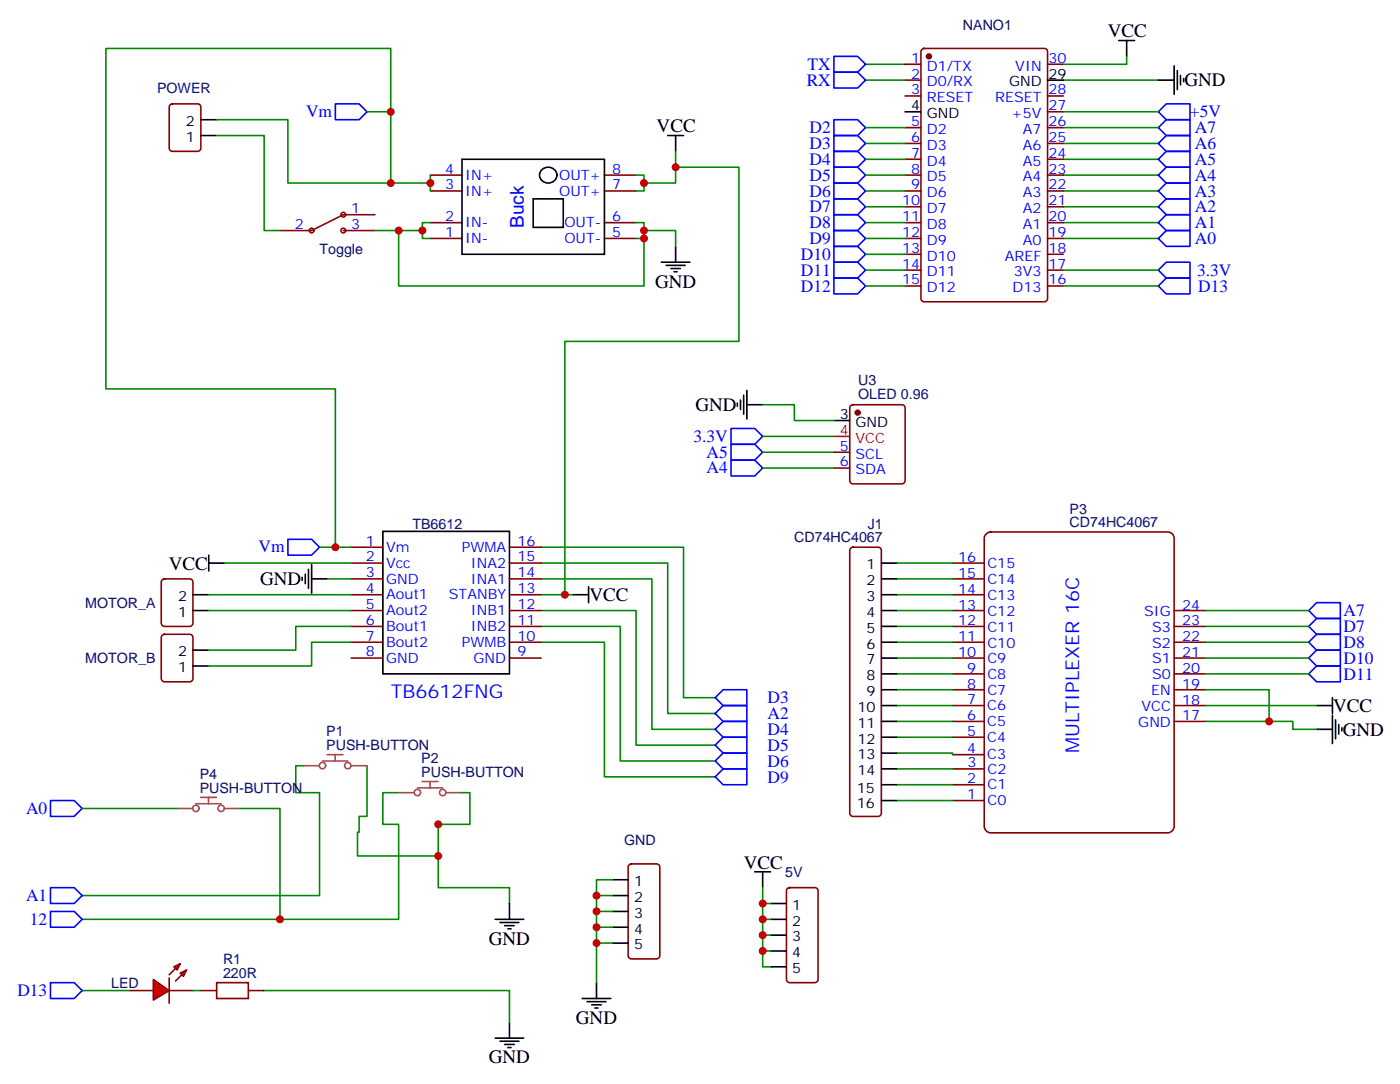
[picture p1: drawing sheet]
<svg xmlns="http://www.w3.org/2000/svg" width="312mm" height="242mm" viewBox="0 0 312 242" stroke-linecap="round" stroke-linejoin="round" font-family="sans-serif">
<path d="M67.7 170.6h-1.8v6h5.3v22.9h-52.9M81.8 170.6v11.3h-1.8v3.5h-.3v5.3h18v-7h-.4M88.9 176.6h-3.6v7.1h3.6v21.1h-70.6M97.7 190.7v7.1h15.9v3.5" fill="none" stroke="#008700" stroke-width=".35"/>
<path d="M11.3 197.8h5.2l1.8 1.7-1.8 1.8h-5.2zM11.3 203.1h5.2l1.8 1.7-1.8 1.8h-5.2z" fill="none" stroke="#00f" stroke-width=".35"/>
<path d="M110.4 231.3h6.3M111.4 232h4.3M112.5 232.7h2.1M113.2 233.4h.7M113.6 227.8v3.5" fill="none" stroke="#000" stroke-width=".35"/>
<g fill="#f00" stroke="#870000" stroke-width=".35">
<path d="M34.2 218.2l3.5 2.5-3.5 2.1z"/>
<path d="M37.7 217.9v5.6z"/>
</g>
<g fill="#870000" stroke="#870000" stroke-width=".35">
<path d="M37.7 217.2l1.4-1.4z"/>
<path d="M40.5 217.2l-1.4 1.4z"/>
</g>
<g fill="#f00" stroke="#870000" stroke-width=".35">
<path d="M38.8 215.4l1.4-.7-.7 1.4z"/>
<path d="M40.2 216.8l1.4-.7-.7 1.4z"/>
</g>
<g fill="none" stroke="#870000" stroke-width=".35">
<path d="M201.8 14.3h3.5M201.8 17.9h3.5M205.5 11l.5-.2h26.8a.71 .71 0 0 1 .7 .7v55a.76 .76 0 0 1-.7 .7h-26.8a.76 .76 0 0 1-.7-.7v-55zM233.5 14.3h3.5M37.9 23.3l.5-.2h5.7a.71 .71 0 0 1 .7 .7v9.2a.76 .76 0 0 1-.7 .7h-5.7a.76 .76 0 0 1-.7-.7v-9.2zM95.9 39h7.1M134.7 39h7.1M201.8 21.4h3.5M201.8 28.4h3.5M201.8 32h3.5M201.8 35.5h3.5M201.8 39h3.5"/>
<path d="M233.5 21.4h3.5M233.5 28.4h3.5M233.5 32h3.5M233.5 35.5h3.5M233.5 39h3.5M233.5 24.9h3.5M62.4 51.4h7.1M76.5 51.4h7.1M76.5 47.8h7.1M95.9 42.5h7.1M95.9 49.6h7.1M95.9 53.1h7.1"/>
<path d="M134.7 42.5h7.1M134.7 49.6h7.1M134.7 53.1h7.1M201.8 42.5h3.5M201.8 46.1h3.5M201.8 49.6h3.5M201.8 53.1h3.5M201.8 56.7h3.5M233.5 42.5h3.5M233.5 46.1h3.5M233.5 49.6h3.5M233.5 53.1h3.5"/>
<path d="M233.5 56.7h3.5M201.8 60.2h3.5M201.8 63.7h3.5M233.5 60.2h3.5M233.5 63.7h3.5M36.2 129.2l.5-.2h5.6a.71 .71 0 0 1 .7 .7v9.2a.76 .76 0 0 1-.7 .7h-5.6a.76 .76 0 0 1-.8-.7v-9.2zM78.3 121.9h7M78.3 125.4h7M78.3 129h7M78.3 132.5h7M78.3 136h7M78.3 139.6h7"/>
<path d="M113.6 121.9h7M113.6 125.4h7M113.6 129h7M113.6 132.5h7M113.6 136h7M113.6 139.6h7M36.2 141.5l.5-.2h5.6a.71 .71 0 0 1 .7 .7v9.2a.76 .76 0 0 1-.7 .7h-5.6a.76 .76 0 0 1-.8-.7v-9.2zM78.3 143.1h7M78.3 146.6h7M113.6 143.1h7M113.6 146.6h7M140.3 192.7l.4-.2h5.7a.71 .71 0 0 1 .7 .7v19.7a.76 .76 0 0 1-.7 .7h-5.7a.76 .76 0 0 1-.7-.7v-19.7z"/>
<path d="M175.5 198l.5-.2h5.6a.71 .71 0 0 1 .8 .7v19.7a.76 .76 0 0 1-.8 .7h-5.6a.76 .76 0 0 1-.7-.7v-19.7zM28.9 220.7h5.3M37.7 220.7h5.3M44.8 220.7h3.5M55.4 220.7h3.5"/>
</g>
<g fill="none" stroke="#00f" stroke-width=".35">
<path d="M185.9 16.1h5.3l1.7 1.8-1.7 1.7h-5.3zM185.9 12.6h5.3l1.7 1.7-1.7 1.8h-5.3zM185.9 26.7h5.3l1.7 1.7-1.7 1.8h-5.3zM185.9 30.2h5.3l1.7 1.8-1.7 1.7h-5.3zM185.9 33.7h5.3l1.7 1.8-1.7 1.8h-5.3zM185.9 37.3h5.3l1.7 1.7-1.7 1.8h-5.3zM260 33.7h5.3v3.6h-5.3l-1.8-1.8zM260 30.2h5.3v3.5h-5.3l-1.8-1.7zM260 37.3h5.3v3.5h-5.3l-1.8-1.8zM260 26.7h5.3v3.5h-5.3l-1.8-1.8zM260 23.1h5.3v3.6h-5.3l-1.8-1.8zM185.9 40.8h5.3l1.7 1.7-1.7 1.8h-5.3z"/>
<path d="M185.9 44.3h5.3l1.7 1.8-1.7 1.7h-5.3zM185.9 47.8h5.3l1.7 1.8-1.7 1.8h-5.3zM185.9 51.4h5.3l1.7 1.7-1.7 1.8h-5.3zM185.9 54.9h5.3l1.7 1.8-1.7 1.7h-5.3zM185.9 58.4h5.3l1.7 1.8-1.7 1.7h-5.3zM260 40.8h5.3v3.5h-5.3l-1.8-1.8zM260 47.8h5.3v3.6h-5.3l-1.8-1.8zM260 44.3h5.3v3.5h-5.3l-1.8-1.7zM260 51.4h5.3v3.5h-5.3l-1.8-1.8zM260 58.4h5.3v3.5h-5.3l-1.8-1.7zM185.9 61.9h5.3l1.7 1.8-1.7 1.8h-5.3zM260 61.9h5.3v3.6h-5.3l-1.8-1.8z"/>
<path d="M64.2 120.2h5.3l1.7 1.7-1.7 1.8h-5.3zM159.4 155.4l1.8-1.7h5.3v3.5h-5.3zM161.2 157.2h5.3v3.5h-5.3l-1.8-1.7zM161.2 160.7h5.3v3.6h-5.3l-1.8-1.8zM161.2 164.3h5.3v3.5h-5.3l-1.8-1.8zM161.2 167.8h5.3v3.5h-5.3l-1.8-1.8zM161.2 171.3h5.3v3.5h-5.3l-1.8-1.7zM11.3 218.9h5.2l1.8 1.8-1.8 1.8h-5.2z"/>
</g>
<path d="M48.3 218.9h7.1v3.6h-7.1z" fill="none" stroke="#a10000" stroke-width=".35"/>
<g fill="none" stroke="#008700" stroke-width=".35">
<path d="M192.9 17.9h8.9M192.9 14.3h8.9M237 17.9h21.2M251.1 12.6v1.7h-14.1M95.9 39v3.5M141.8 39h1.7v3.5h-1.7M150.6 33.7v7.1h-7.1M192.9 28.4h8.9M192.9 32h8.9M192.9 35.5h8.9M192.9 39h8.9M237 35.5h21.2"/>
<path d="M237 32h21.2M237 39h21.2M237 28.4h21.2M237 24.9h21.2M95.9 49.6h-1.7v3.5h1.7M141.8 49.6h1.7v3.5h-1.7M143.5 51.4h7.1v3.5M192.9 42.5h8.9M192.9 46.1h8.9M192.9 49.6h8.9M192.9 53.1h8.9M192.9 56.7h8.9"/>
<path d="M237 42.5h21.2M237 49.6h21.2M237 46.1h21.2M237 53.1h21.2M192.9 60.2h8.9M192.9 63.7h8.9M237 60.2h21.2M237 63.7h21.2M46.5 132.5h31.8M46.5 136h31.8M50.1 125.4h28.2M71.2 121.9h7.1"/>
<path d="M73 129h5.3M78.3 139.6h-12.4v5.3h-19.4M120.6 125.4h28.2v33.6h10.6M120.6 129h24.7v33.5h14.1M120.6 121.9h31.8v33.5h7M120.6 136h21.2v30h17.6M120.6 139.6h17.7v29.9h21.1M120.6 132.5h7.1M78.3 143.1h-8.8v5.3h-23M120.6 143.1h14.1v30h24.7M103 176.6h1.7v7.1h-7M133 199.5h3.5"/>
<path d="M136.5 196h-3.5v14.1h3.5M170 197.8v3.5M133 206.6h3.5M133 203.1h3.5M133 210.1v8.8M170 204.8h1.8M170 208.4h1.8M170 211.9h1.8M171.8 201.3h-1.8v14.1h1.8M18.3 220.7h10.6M43 220.7h1.8M58.9 220.7h54.7v7.1"/>
</g>
<g fill="none" stroke="#000" stroke-width=".35">
<path d="M233.5 17.9h3.5M249.4 9h3.5M251.1 9v3.6M258.2 17.9h3.5M261.7 14.7v6.3M262.4 15.7v4.3M263.1 16.8v2.1M263.8 17.5v.7M44.8 30.2h3.5M44.8 26.7h3.5M103 35.5h31.7v21.2h-31.7zM120.8 37.8a1.84 1.84 0 0 1 2.8 0 1.84 1.84 0 0 1-.4 2.7 1.83 1.83 0 0 1-2.4-.3 1.83 1.83 0 0 1 0-2.4z"/>
<path d="M148.8 30.2h3.6M150.6 30.2v3.5M201.8 24.9h3.5M118.9 44.3h6.7v6.4h-6.7zM147.4 58.4h6.4M148.5 59.1h4.2M149.5 59.8h2.2M150.6 54.9v3.5M150.2 60.5h.8M85.3 118.4h28.3v31.7h-28.3zM43 136h3.5M43 132.5h3.5"/>
<path d="M46.5 125.4h3.6M46.5 123.7v3.5M67.3 128.6v.7M68.1 127.9v2.1M68.8 126.9v4.2M69.5 129h3.5M69.5 125.8v6.4M127.7 132.5h3.5M131.2 130.7v3.6M43 148.4h3.5M43 144.9h3.5M136.5 196h3.5"/>
<path d="M136.5 199.5h3.5M168.2 194.2h3.6M170 194.2v3.6M110.4 204.8h6.3M111.4 205.5h4.3M112.5 206.2h2.1M113.2 206.9h.7M113.6 201.3v3.5M133 218.9v3.6M136.5 203.1h3.5M136.5 206.6h3.5M136.5 210.1h3.5"/>
<path d="M171.8 204.8h3.5M171.8 201.3h3.5M171.8 208.4h3.5M171.8 211.9h3.5M171.8 215.4h3.5M129.8 222.5h6.3M130.8 223.2h4.3M131.9 223.9h2.1M132.6 224.6h.7"/>
</g>
<circle cx="207" cy="12.6" r=".53" fill="#870000" stroke="#870000" stroke-width=".35"/>
<g fill="none" stroke="#900" stroke-width=".35">
<path d="M76.5 47.8l-7 3.6"/>
<circle cx="69.5" cy="51.4" r=".53"/>
<circle cx="76.5" cy="47.8" r=".53"/>
<circle cx="76.5" cy="51.4" r=".53"/>
</g>
<g fill="none" stroke="#a64a4a" stroke-width=".35">
<path d="M67.7 170.6h3.5M71.9 169.5h5.6M72.6 170.6a.71 .71 0 0 0-1-.7 .71 .71 0 0 0-.2 1.2 .71 .71 0 0 0 1.1-.2l.1-.3M72.9 168.1h3.6M74.7 168.1v1.4M78.2 170.6a.71 .71 0 0 0-.9-.7 .71 .71 0 0 0-.3 1.2 .71 .71 0 0 0 1.2-.2v-.3M78.3 170.6h3.5M88.9 176.6h3.4M93 175.5h5.7M94.1 174.1h3.5M95.9 174.1v1.4M99.5 176.6h3.5"/>
<circle cx="93" cy="176.6" r=".71"/>
<circle cx="98.7" cy="176.6" r=".71"/>
</g>
<path d="M219.7 119.1l.3-.3 .8-.3h39.5a1.41 1.41 0 0 1 1.4 1.4v64.2a1.51 1.51 0 0 1-1.4 1.5h-39.5a1.51 1.51 0 0 1-1.4-1.5v-64.2z" fill="#fff" stroke="#800000" stroke-width=".35"/>
<g fill="none" stroke="#870000" stroke-width=".35">
<path d="M189.6 90.4l.5-.2h10.9a.71 .71 0 0 1 .8 .7v16.2a.76 .76 0 0 1-.8 .7h-10.9a.76 .76 0 0 1-.7-.7v-16.2zM185.9 100.8h3.5M185.9 104.3h3.5M189.6 122.1l.5-.2h5.7a.71 .71 0 0 1 .7 .7v58.6a.76 .76 0 0 1-.7 .7h-5.7a.76 .76 0 0 1-.7-.7v-58.6zM212.3 139.6h7.1M212.3 136h7.1M212.3 132.5h7.1M212.3 129h7.1M212.3 125.4h7.1M261.7 139.6h7.1M261.7 136h7.1M212.3 157.2h7.1"/>
<path d="M212.3 153.7h7.1M212.3 150.1h7.1M212.3 146.6h7.1M212.3 143.1h7.1M261.7 157.2h7.1M261.7 153.7h7.1M261.7 150.1h7.1M261.7 146.6h7.1M261.7 143.1h7.1M212.3 178.4h7.1M212.3 174.8h7.1M212.3 171.3h7.1"/>
<path d="M212.3 168.1h7.1M212.3 164.3h7.1M212.3 160.7h7.1M261.7 160.7h7.1"/>
</g>
<g fill="none" stroke="#000" stroke-width=".35">
<path d="M164.4 89.8v.7M165.1 89.1v2.1M165.8 88.1v4.2M166.5 90.2h3.5M166.5 87v6.3M185.9 93.7h3.5M196.5 125.4h3.5M196.5 129h3.5M196.5 132.5h3.5M196.5 136h3.5M196.5 139.6h3.5M196.5 143.1h3.5"/>
<path d="M196.5 146.6h3.5M196.5 150.1h3.5M196.5 153.7h3.5M196.5 157.2h3.5M293.5 157.2h3.5M297 155.4v3.6M297 159.3v6.4M196.5 160.7h3.5M196.5 164.3h3.5M196.5 167.8h3.5M196.5 171.3h3.5M196.5 174.8h3.5"/>
<path d="M196.5 178.4h3.5M293.5 162.5h3.5M297.7 160.4v4.2M298.4 161.4v2.1M299.1 162.1v.7"/>
</g>
<g fill="none" stroke="#008700" stroke-width=".35">
<path d="M48.3 30.2h10.6v21.2h3.5M48.3 26.7h15.9v14.1h31.7M81.8 24.9h5.3v15.9M87.1 24.9v-14.1h-63.5v75.8h51.2v35.3M150.6 37.3h14.1v38.8h-38.8v56.4M83.6 51.4h10.6M88.9 51.4v12.3h54.6v-10.6M170 90.2h7.1v3.5h8.8M170 97.2h15.9M170 100.8h15.9M170 104.3h15.9M200 125.4h12.3"/>
<path d="M200 129h12.3M200 132.5h12.3M200 136h12.3M200 139.6h12.3M268.8 136h22.9M268.8 139.6h22.9M200 143.1h12.3M200 146.6h12.3M200 150.1h12.3M200 153.7h12.3M200 157.2h12.3M268.8 153.7h14.1v7"/>
<path d="M268.8 150.1h22.9M268.8 143.1h22.9M268.8 146.6h22.9M268.8 157.2h24.7M200 167.8h12.3v.3M200 160.7h12.3M200 164.3h12.3M200 171.3h12.3M200 174.8h12.3M200 178.4h12.3M268.8 160.7h19.4v1.8h5.3M18.3 180.1h21.2"/>
<path d="M53.6 180.1h8.8v24.7"/>
</g>
<path d="M74.8 23.1h5.2l1.8 1.8-1.8 1.8h-5.2zM162.9 95.5h5.3l1.8 1.7-1.8 1.8h-5.3zM162.9 99h5.3l1.8 1.8-1.8 1.7h-5.3zM162.9 102.5h5.3l1.8 1.8-1.8 1.7h-5.3zM291.7 139.6l1.8-1.8h5.3v3.5h-5.3zM291.7 136l1.8-1.7h5.3v3.5h-5.3zM291.7 150.1l1.8-1.7h5.3v3.5h-5.3zM291.7 146.6l1.8-1.7h5.3v3.5h-5.3zM291.7 143.1l1.8-1.8h5.3v3.6h-5.3zM11.3 178.4h5.2l1.8 1.7-1.8 1.8h-5.2z" fill="none" stroke="#00f" stroke-width=".35"/>
<circle cx="191.2" cy="91.9" r=".53" fill="#870000" stroke="#870000" stroke-width=".35"/>
<path d="M185.9 97.2h3.5" fill="none" stroke="#f00" stroke-width=".35"/>
<path d="M43.7 179.1h5.6M44.7 177.7h3.5M46.5 177.7v1.4M39.5 180.1h3.4M44.4 180.1a.71 .71 0 0 0-1-.7 .71 .71 0 0 0-.3 1.2 .71 .71 0 0 0 1.2-.2l.1-.3M50 180.1a.71 .71 0 0 0-.9-.7 .71 .71 0 0 0-.3 1.2 .71 .71 0 0 0 1.1-.2l.1-.3M50.1 180.1h3.5" fill="none" stroke="#a64a4a" stroke-width=".35"/>
<g fill="#c00">
<circle cx="97.7" cy="190.7" r=".88"/>
<circle cx="170" cy="204.8" r=".88"/>
<circle cx="170" cy="208.4" r=".88"/>
<circle cx="170" cy="211.9" r=".88"/>
<circle cx="133" cy="206.6" r=".88"/>
<circle cx="133" cy="203.1" r=".88"/>
<circle cx="133" cy="199.5" r=".88"/>
<circle cx="170" cy="201.3" r=".88"/>
<circle cx="133" cy="210.1" r=".88"/>
<circle cx="97.7" cy="183.7" r=".88"/>
<circle cx="143.5" cy="40.8" r=".88"/>
<circle cx="143.5" cy="51.4" r=".88"/>
<circle cx="282.9" cy="160.7" r=".88"/>
<circle cx="94.2" cy="51.4" r=".88"/>
<circle cx="95.9" cy="40.8" r=".88"/>
<circle cx="87.1" cy="40.8" r=".88"/>
<circle cx="143.5" cy="53.1" r=".88"/>
<circle cx="88.9" cy="51.4" r=".88"/>
<circle cx="62.4" cy="204.8" r=".88"/>
<circle cx="74.8" cy="121.9" r=".88"/>
<circle cx="87.1" cy="24.9" r=".88"/>
<circle cx="125.9" cy="132.5" r=".88"/>
<circle cx="150.6" cy="37.3" r=".88"/>
</g>
<g font-size="4.2">
<text x="246.9" y="8.3">VCC</text>
<text x="264" y="19.3">GND</text>
<text x="146.4" y="29.5">VCC</text>
<text x="146" y="64.1">GND</text>
<text x="155" y="91.6">GND</text>
<text x="37.6" y="126.9">VCC</text>
<text x="58" y="130.4">GND</text>
<text x="131.4" y="134">VCC</text>
<text x="297.2" y="158.6">VCC</text>
<text x="299.3" y="163.9">GND</text>
<text x="165.8" y="193.5">VCC</text>
<text x="109" y="210.5">GND</text>
<text x="128.4" y="228.1">GND</text>
<text x="109" y="236.9">GND</text>
</g>
<g font-size="4.2" fill="#00f">
<text x="116.8" y="50.8" transform="rotate(-90 116.8 50.8)">Buck</text>
<text x="87.1" y="155.4">TB6612FNG</text>
<text x="240.6" y="167.8" transform="rotate(-90 240.6 167.8)">MULTIPLEXER 16C</text>
</g>
<g font-size="3.9" fill="#00f">
<text x="180" y="15.5">TX</text>
<text x="179.8" y="19.1">RX</text>
<text x="68.2" y="26.1">Vm</text>
<text x="180.4" y="29.7">D2</text>
<text x="265.2" y="26.2">+5V</text>
<text x="266.3" y="29.7">A7</text>
<text x="180.4" y="33.2">D3</text>
<text x="266.3" y="33.2">A6</text>
<text x="180.4" y="36.7">D4</text>
<text x="180.4" y="40.3">D5</text>
<text x="266.3" y="36.7">A5</text>
<text x="266.3" y="40.3">A4</text>
<text x="180.4" y="43.8">D6</text>
<text x="180.4" y="47.3">D7</text>
<text x="266.3" y="43.8">A3</text>
<text x="266.3" y="47.3">A2</text>
<text x="180.4" y="50.9">D8</text>
<text x="266.3" y="50.9">A1</text>
<text x="178.5" y="57.9">D10</text>
<text x="180.4" y="54.4">D9</text>
<text x="266.3" y="54.4">A0</text>
<text x="178.5" y="61.4">D11</text>
<text x="178.5" y="65">D12</text>
<text x="266.8" y="61.4">3.3V</text>
<text x="267.1" y="65">D13</text>
<text x="154.6" y="98.5">3.3V</text>
<text x="157.5" y="102">A5</text>
<text x="157.5" y="105.4">A4</text>
<text x="57.6" y="123.1">Vm</text>
<text x="299.5" y="137.3">A7</text>
<text x="299.5" y="140.8">D7</text>
<text x="299.5" y="147.9">D10</text>
<text x="299.5" y="144.4">D8</text>
<text x="299.5" y="151.4">D11</text>
<text x="171.1" y="156.7">D3</text>
<text x="171.1" y="160.2">A2</text>
<text x="171.1" y="163.8">D4</text>
<text x="171.1" y="167.3">D5</text>
<text x="171.1" y="170.8">D6</text>
<text x="171.1" y="174.3">D9</text>
<text x="5.8" y="181.4">A0</text>
<text x="5.8" y="200.8">A1</text>
<text x="6.7" y="206.1">12</text>
<text x="3.9" y="222">D13</text>
</g>
<g font-size="3.2" fill="#000080">
<text x="214.6" y="6.7">NANO1</text>
<text x="35" y="20.7">POWER</text>
<text x="71.2" y="56.7">Toggle</text>
<text x="191.3" y="88.9">OLED 0.96</text>
<text x="191.3" y="85.9">U3</text>
<text x="91.9" y="117.8">TB6612</text>
<text x="193.4" y="117.8">J1</text>
<text x="238.4" y="117.5">CD74HC4067</text>
<text x="238.4" y="114.5">P3</text>
<text x="177" y="120.9">CD74HC4067</text>
<text x="19" y="135.4">MOTOR_A</text>
<text x="19" y="147.8">MOTOR_B</text>
<text x="72.7" y="167.1">PUSH-BUTTON</text>
<text x="72.7" y="163.9">P1</text>
<text x="44.5" y="173.5">P4</text>
<text x="93.9" y="173.1">PUSH-BUTTON</text>
<text x="93.9" y="169.9">P2</text>
<text x="44.5" y="176.6">PUSH-BUTTON</text>
<text x="139.1" y="188.2">GND</text>
<text x="175" y="195.4">5V</text>
<text x="49.7" y="214.7">R1</text>
<text x="24.8" y="220.1">LED</text>
<text x="49.7" y="217.9">220R</text>
</g>
<g font-size="3.2" fill="#00f">
<text x="203.1" y="14">1</text>
<text x="203.1" y="17.5">2</text>
<text x="206.6" y="15.7">D1/TX</text>
<text x="226.3" y="15.7">VIN</text>
<text x="233.7" y="14">30</text>
<text x="203.1" y="21">3</text>
<text x="206.6" y="19.3">D0/RX</text>
<text x="206.6" y="22.8">RESET</text>
<text x="221.9" y="22.8">RESET</text>
<text x="233.7" y="21">28</text>
<text x="203.1" y="28.1">5</text>
<text x="206.6" y="29.8">D2</text>
<text x="225.4" y="26.3">+5V</text>
<text x="228" y="29.8">A7</text>
<text x="233.7" y="28.1">26</text>
<text x="233.7" y="24.6">27</text>
<text x="203.1" y="31.6">6</text>
<text x="203.1" y="35.1">7</text>
<text x="206.6" y="33.4">D3</text>
<text x="228" y="33.4">A6</text>
<text x="233.7" y="35.1">24</text>
<text x="233.7" y="31.6">25</text>
<text x="99.2" y="38.7">4</text>
<text x="103.7" y="40.1">IN+</text>
<text x="124.6" y="40.1">OUT+</text>
<text x="136.5" y="38.7">8</text>
<text x="203.1" y="38.7">8</text>
<text x="206.6" y="36.9">D4</text>
<text x="206.6" y="40.4">D5</text>
<text x="228" y="40.4">A4</text>
<text x="228" y="36.9">A5</text>
<text x="233.7" y="38.7">23</text>
<text x="78.3" y="47.5">1</text>
<text x="99.2" y="42.2">3</text>
<text x="103.7" y="43.6">IN+</text>
<text x="124.6" y="43.6">OUT+</text>
<text x="136.5" y="42.2">7</text>
<text x="201.1" y="45.7">10</text>
<text x="203.1" y="42.2">9</text>
<text x="206.6" y="44">D6</text>
<text x="206.6" y="47.5">D7</text>
<text x="228" y="47.5">A2</text>
<text x="228" y="44">A3</text>
<text x="233.7" y="45.7">21</text>
<text x="233.7" y="42.2">22</text>
<text x="65.7" y="51">2</text>
<text x="78.3" y="51">3</text>
<text x="99.2" y="49.2">2</text>
<text x="99.2" y="52.8">1</text>
<text x="103.7" y="50.7">IN-</text>
<text x="125.8" y="50.7">OUT-</text>
<text x="136.5" y="49.2">6</text>
<text x="136.5" y="52.8">5</text>
<text x="201.1" y="49.2">11</text>
<text x="201.1" y="52.8">12</text>
<text x="206.6" y="51">D8</text>
<text x="228" y="51">A1</text>
<text x="233.7" y="52.8">19</text>
<text x="233.7" y="49.2">20</text>
<text x="103.7" y="54.2">IN-</text>
<text x="125.8" y="54.2">OUT-</text>
<text x="201.1" y="56.3">13</text>
<text x="201.1" y="59.8">14</text>
<text x="206.6" y="54.5">D9</text>
<text x="206.6" y="58.1">D10</text>
<text x="224" y="58.1">AREF</text>
<text x="228" y="54.5">A0</text>
<text x="233.7" y="59.8">17</text>
<text x="233.7" y="56.3">18</text>
<text x="201.1" y="63.4">15</text>
<text x="206.6" y="61.6">D11</text>
<text x="206.6" y="65.1">D12</text>
<text x="225.7" y="65.1">D13</text>
<text x="226" y="61.6">3V3</text>
<text x="233.7" y="63.4">16</text>
<text x="187.2" y="100.4">5</text>
<text x="187.2" y="103.9">6</text>
<text x="190.7" y="102.2">SCL</text>
<text x="190.7" y="105.7">SDA</text>
<text x="81.6" y="121.6">1</text>
<text x="81.6" y="125.1">2</text>
<text x="86" y="123">Vm</text>
<text x="103" y="123">PWMA</text>
<text x="115.3" y="125.1">15</text>
<text x="115.3" y="121.6">16</text>
<text x="213.6" y="125.2">16</text>
<text x="81.6" y="128.6">3</text>
<text x="86" y="126.5">Vcc</text>
<text x="86" y="130">GND</text>
<text x="105" y="130">INA1</text>
<text x="105" y="126.5">INA2</text>
<text x="115.3" y="128.6">14</text>
<text x="213.6" y="128.8">15</text>
<text x="220.1" y="130.2">C14</text>
<text x="220.1" y="126.6">C15</text>
<text x="81.6" y="132.2">4</text>
<text x="81.6" y="135.7">5</text>
<text x="86" y="133.6">Aout1</text>
<text x="86" y="137.1">Aout2</text>
<text x="100.1" y="133.6">STANBY</text>
<text x="105" y="137.1">INB1</text>
<text x="115.3" y="135.7">12</text>
<text x="115.3" y="132.2">13</text>
<text x="213.6" y="135.8">13</text>
<text x="213.6" y="132.3">14</text>
<text x="220.1" y="137.2">C12</text>
<text x="220.1" y="133.7">C13</text>
<text x="255.1" y="137.2">SIG</text>
<text x="263.5" y="135.8">24</text>
<text x="81.6" y="139.2">6</text>
<text x="81.6" y="142.7">7</text>
<text x="86" y="140.6">Bout1</text>
<text x="105" y="140.6">INB2</text>
<text x="115.3" y="142.7">10</text>
<text x="115.3" y="139.2">11</text>
<text x="213.6" y="142.9">11</text>
<text x="213.6" y="139.3">12</text>
<text x="220.1" y="140.8">C11</text>
<text x="256.8" y="140.8">S3</text>
<text x="263.5" y="142.9">22</text>
<text x="263.5" y="139.3">23</text>
<text x="81.6" y="146.3">8</text>
<text x="86" y="144.1">Bout2</text>
<text x="86" y="147.7">GND</text>
<text x="103" y="144.1">PWMB</text>
<text x="105.6" y="147.7">GND</text>
<text x="115.3" y="146.3">9</text>
<text x="213.6" y="146.4">10</text>
<text x="215.6" y="149.9">9</text>
<text x="220.1" y="147.8">C9</text>
<text x="220.1" y="144.3">C10</text>
<text x="256.8" y="147.8">S1</text>
<text x="256.8" y="144.3">S2</text>
<text x="263.5" y="149.9">20</text>
<text x="263.5" y="146.4">21</text>
<text x="215.6" y="153.5">8</text>
<text x="220.1" y="154.9">C7</text>
<text x="220.1" y="151.3">C8</text>
<text x="256.6" y="154.9">EN</text>
<text x="256.8" y="151.3">S0</text>
<text x="263.5" y="153.5">19</text>
<text x="215.6" y="160.4">6</text>
<text x="215.6" y="156.8">7</text>
<text x="220.1" y="161.8">C5</text>
<text x="220.1" y="158.3">C6</text>
<text x="253.7" y="161.9">GND</text>
<text x="254.4" y="158.4">VCC</text>
<text x="263.5" y="160.5">17</text>
<text x="263.5" y="157">18</text>
<text x="215.6" y="167.7">4</text>
<text x="215.6" y="163.9">5</text>
<text x="220.1" y="165.3">C4</text>
<text x="215.7" y="170.9">3</text>
<text x="220.1" y="169.1">C3</text>
<text x="220.1" y="172.4">C2</text>
<text x="215.6" y="178">1</text>
<text x="215.6" y="174.5">2</text>
<text x="220.1" y="179.4">C0</text>
<text x="220.1" y="175.9">C1</text>
</g>
<g font-size="3.2">
<text x="233.7" y="17.5">29</text>
<text x="224.9" y="19.3">GND</text>
<text x="41.4" y="28.1">2</text>
<text x="203.1" y="24.6">4</text>
<text x="206.6" y="26.3">GND</text>
<text x="41.4" y="31.6">1</text>
<text x="187.2" y="93.3">3</text>
<text x="190.7" y="95.1">GND</text>
<text x="193.1" y="126.9">1</text>
<text x="193.1" y="130.4">2</text>
<text x="39.7" y="137.4">1</text>
<text x="39.7" y="133.9">2</text>
<text x="193.1" y="133.9">3</text>
<text x="193.1" y="137.4">4</text>
<text x="193.1" y="141">5</text>
<text x="39.7" y="149.8">1</text>
<text x="39.7" y="146.3">2</text>
<text x="193.1" y="144.5">6</text>
<text x="193.1" y="148">7</text>
<text x="193.1" y="151.6">8</text>
<text x="193.1" y="155.1">9</text>
<text x="191.1" y="158.6">10</text>
<text x="191.1" y="162.1">11</text>
<text x="191.1" y="165.7">12</text>
<text x="191.1" y="169.2">13</text>
<text x="191.1" y="172.7">14</text>
<text x="191" y="176.6">15</text>
<text x="191" y="180.1">16</text>
<text x="141.3" y="197.4">1</text>
<text x="141.3" y="200.9">2</text>
<text x="176.6" y="202.7">1</text>
<text x="141.3" y="204.5">3</text>
<text x="141.3" y="208">4</text>
<text x="176.6" y="206.2">2</text>
<text x="176.6" y="209.8">3</text>
<text x="141.3" y="211.5">5</text>
<text x="176.6" y="213.3">4</text>
<text x="176.6" y="216.8">5</text>
</g>
<g font-size="3.2" fill="#f00">
<text x="187.2" y="96.9">4</text>
<text x="190.7" y="98.6">VCC</text>
</g>
</svg>
